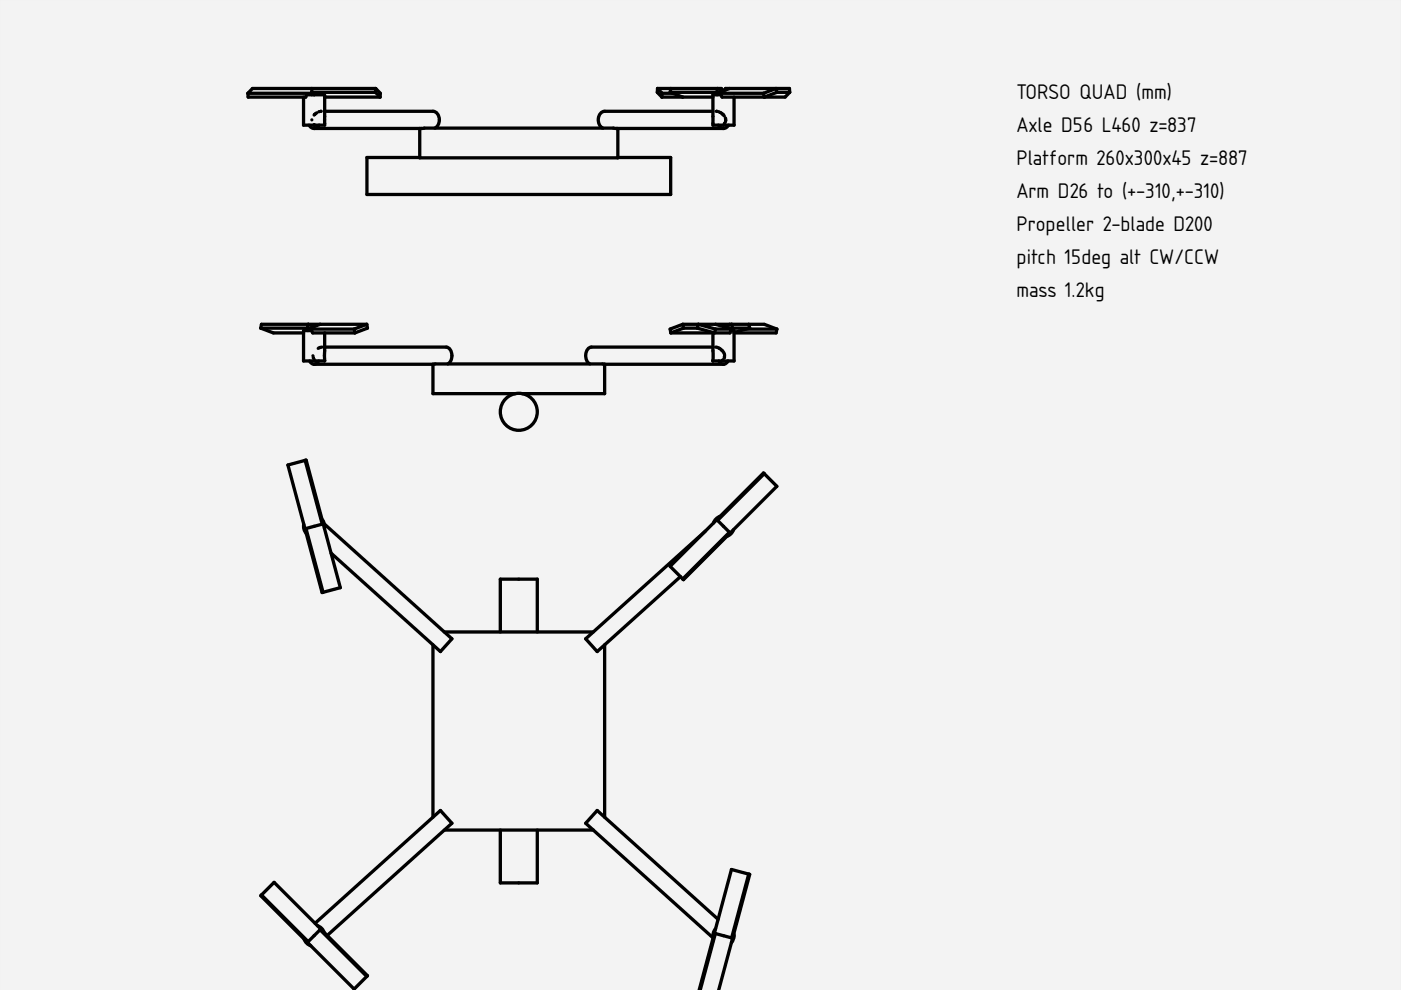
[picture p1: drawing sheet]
<svg xmlns="http://www.w3.org/2000/svg" width="297mm" height="210mm" viewBox="0 0 297 210" stroke-linecap="round" stroke-linejoin="round" font-family="sans-serif">
<path d="M0 0h297v210h-297z" fill-rule="evenodd" fill="#f1f3f5"/>
<path d="M0 0h297v210h-297zM0 0v210h297v-210z" fill="#000"/>
<g fill="#f1f3f5">
<path d="M152.1 18.8h.8l.5 .4z"/>
<path d="M153.9 18.8h.8l-.8 .3z"/>
<path d="M153.9 18.8v.3l-.5 .1z"/>
<path d="M152.9 23.9l.1 .1z"/>
<path d="M67 24l.2-.1z"/>
<path d="M67.6 23.7h.1z"/>
<path d="M53.5 18.8h26.2l.9 1v.8h-11.8v3h23a1.97 1.97 0 0 1 .7 3.4l-.3 .2h35.6a1.96 1.96 0 0 1-1-1.9 1.96 1.96 0 0 1 1.4-1.7h23v-3h-10.9l-.9-1v-.8h13.5l.5 .4 .5-.4h13.5v.8l-.9 1h-10.9v5.9h-1.1a1.27 1.27 0 0 1-1.1 .7h-22.4v6.2h11.2v7.8h-64.4v-7.8h11.2v-6.2h-22.4a1.27 1.27 0 0 1-1.1-.7h-1.1v-5.9h-11.8v-.8z" fill-rule="evenodd"/>
<path d="M77.8 33.4h64.4v7.8h-64.4z" fill-rule="evenodd"/>
<path d="M89 27.2h42v6.3h-42z" fill-rule="evenodd"/>
<path d="M68.8 23.6h23a1.97 1.97 0 0 1 .7 3.4l-.3 .2h-2.9h-22.7a1.27 1.27 0 0 0 1.1-.7h1.1z" fill-rule="evenodd"/>
<path d="M127.5 23.9l.7-.3h23v2.9h1.1a1.27 1.27 0 0 0 1.1 .7h-25.6a2.1 2.1 0 0 1-.3-3.3z" fill-rule="evenodd"/>
<path d="M64.4 20.6h.4l.2-.5 3.8 .1v6.3h-4.4z" fill-rule="evenodd"/>
<path d="M151.2 20.1h1.7l.2 .5h2.5v5.9h-4.4z" fill-rule="evenodd"/>
<path d="M53.5 18.8h12.6l.1 .9-13.6 .1z" fill-rule="evenodd"/>
<path d="M66.1 19.6h13.5l1 1h-11.8l-.1-.5h-2.1z" fill-rule="evenodd"/>
<path d="M66.1 18.8h13.6l-.1 .8h-13.5z" fill-rule="evenodd"/>
<path d="M52.6 19.8h13.5v.3h-1.1l-.2 .5h-12.2z" fill-rule="evenodd"/>
<path d="M152 19.8l2.7-1h9.9l-2.7 1z" fill-rule="evenodd"/>
<path d="M142.1 19.6l10.1 .1-.2 .1v.3h-.8v.5h-6.4z" fill-rule="evenodd"/>
<path d="M142.2 18.8h9.9l-.1 .8h-9.9z" fill-rule="evenodd"/>
<path d="M152 19.8h9.9l.1 .8h-8.9l-.2-.5h-.9z" fill-rule="evenodd"/>
<path d="M162 20.6l2.7-1h2.7l-.9 1z" fill-rule="evenodd"/>
<path d="M140.4 19.8h2.2l2.2 .8h-4.5z" fill-rule="evenodd"/>
<path d="M139.4 18.8h2.8l-.1 .8 .5 .2h-2.2z" fill-rule="evenodd"/>
<path d="M161.9 19.8l2.7-1 .1 .8-2.7 1z" fill-rule="evenodd"/>
<path d="M164.6 18.8h2.8v.8h-2.7z" fill-rule="evenodd"/>
<path d="M65.5 26.5h2.2a1.16 1.16 0 0 1-1.1 .7 1.16 1.16 0 0 1-1.1-.7z" fill-rule="evenodd"/>
<path d="M152.3 26.5h2.2a1.16 1.16 0 0 1-1.1 .7 1.16 1.16 0 0 1-1.1-.7z" fill-rule="evenodd"/>
<path d="M79.7 18.8l.9 1v.8l-1-1z" fill-rule="evenodd"/>
<path d="M139.4 18.8l1 1-.1 .8-.9-1z" fill-rule="evenodd"/>
<path d="M152.1 18.8l1.3 .4-1.2 .5-.2-.1z" fill-rule="evenodd"/>
<path d="M66.2 19.7l.4 .4h-.5z" fill-rule="evenodd"/>
<path d="M66.8 24.2l.1-.1z" fill-rule="evenodd"/>
<path d="M153.9 25.2v.1z" fill-rule="evenodd"/>
<path d="M153.8 25v.1z" fill-rule="evenodd"/>
<path d="M153.7 26l-.1 .3z" fill-rule="evenodd"/>
<path d="M153.4 24.4l.2 .2z" fill-rule="evenodd"/>
</g>
<g fill="none" stroke="#000" stroke-width=".7">
<path d="M52.6 19.8v.8h12.2l.2-.5h3.7l.1 6.4h-4.4v-5.9M52.6 19.8h13.5M66.1 19.6h13.5M66.1 19.6l.5 .5M66.1 19.8v.3M66.1 18.8v.8M66.2 19.7l-.1 .1M79.6 19.6l1 1M79.7 18.8l.9 1v.8M79.7 18.8h-26.2l-.9 1M79.7 18.8l-.1 .8M139.4 18.8v.8l.9 1"/>
<path d="M139.4 18.8h13.5l.5 .4M139.4 18.8l1 1M140.4 19.8h2.2M140.4 19.8l-.1 .8M142.1 19.6h9.9M142.1 19.6l2.7 1M142.2 18.8l-.1 .8M152 19.6l.2 .1M152 19.8h9.9M152 19.8v.3M153.4 19.2l-1.3-.4-.1 .8M153.9 18.8h13.5v.8"/>
<path d="M153.9 18.8l-.5 .4M153.9 18.8v.3M154.7 18.8l-2.7 1M164.7 19.6h2.7M164.7 19.6l-2.7 1-.1-.8M164.7 19.6l-.1-.8-2.7 1M167.4 19.6l-.9 1h-13.4l-.2-.5h-1.7v6.4h4.4v-5.9M65.5 26.5a1.27 1.27 0 0 0 1.1 .7M66.1 25.4h.1M66.6 27.2h86.8M66.6 24.4h.1M66.6 26.4v.1"/>
<path d="M66.6 26.5h.1M66.9 24.1l-.2 .2M67.2 23.9l-.2 .1M67.7 26.5a1.27 1.27 0 0 1-1.1 .7M67.7 23.7h-.1M68.1 23.6h-.1M68.1 23.6h.1M68.8 23.6h23a1.97 1.97 0 0 1 .7 3.4l-.3 .2M68.8 20.6h11.8M89 33.4h-11.2v7.8h64.4v-7.8h-11.2M89 27.2v6.3h42v-6.3M140.3 20.6h10.9"/>
<path d="M151.2 23.6h-23a1.96 1.96 0 0 0-1.4 1.7 1.96 1.96 0 0 0 1 1.9M151.9 23.6h.1M152.1 23.6h.1M152.3 26.5a1.27 1.27 0 0 0 1.1 .7M152.4 23.7h.1M152.7 23.8h.1M152.9 23.9l.1 .1M153.1 24.1h.1M153.2 24.2h.1M153.3 24.3h.1M153.3 24.3l.1 .1M153.4 24.4l.2 .2"/>
<path d="M153.7 26l-.1 .3M153.8 25v.1M153.8 25.7v.1M153.9 25.2v.1M153.9 25.5v.1M154.5 26.5a1.27 1.27 0 0 1-1.1 .7"/>
</g>
<g fill="#f1f3f5">
<path d="M65.3 68.8h2.6l-1.3 .4z"/>
<path d="M154.7 68.8h.4l-.4 .1z"/>
<path d="M55.4 68.8h22.4l.1 .8-2.7 1h-6.4v3h25.8a1.89 1.89 0 0 1 1.1 2.7l-.8 .9h30.2a2.17 2.17 0 0 1-.1-3.5l26.2-.1v-3h-9l-.1-.8 2.7-1h17.2l2.7 1-.1 .8h-9v5.9h-1.2a1.14 1.14 0 0 1-1 .7h-25.2v6.3h-17.5a3.9 3.9 0 0 1 2.6 6 3.9 3.9 0 0 1-6.6 0 3.9 3.9 0 0 1 2.6-6h-17.5v-6.3h-25.2a1.18 1.18 0 0 1-1-.7h-1.2v-5.9h-6.4l-2.7-1z" fill-rule="evenodd"/>
<path d="M91.8 77.2h36.4v6.3h-36.4z" fill-rule="evenodd"/>
<path d="M124.7 73.9l.7-.3h25.8v2.9h1.2a1.14 1.14 0 0 0 1 .7h-28.3a2.24 2.24 0 0 1-.4-3.3z" fill-rule="evenodd"/>
<path d="M68.8 73.6h25.8a1.89 1.89 0 0 1 1.1 2.7l-.8 .9h-28.3a1.18 1.18 0 0 0 1-.7h1.2z" fill-rule="evenodd"/>
<path d="M64.4 70.1h1.7l.2 .5h2.5v5.9h-4.4z" fill-rule="evenodd"/>
<path d="M151.2 70.5l3.6 .1 .1-.5h.7v6.4h-4.4z" fill-rule="evenodd"/>
<path d="M65.2 69.8l2.7-1h9.9l-2.7 1z" fill-rule="evenodd"/>
<path d="M55.3 69.6l10.2 .1-.3 .1v.3h-.8v.5h-6.4z" fill-rule="evenodd"/>
<path d="M55.4 68.8h9.9l-.1 .8h-9.9z" fill-rule="evenodd"/>
<path d="M65.2 69.8h9.9l.1 .8h-8.9l-.2-.5h-.9z" fill-rule="evenodd"/>
<path d="M155.6 70.5l2.6-.7h6.5l-.1 .8z" fill-rule="evenodd"/>
<path d="M142.2 70.6a9.7 9.7 0 0 1 9 0z" fill-rule="evenodd"/>
<path d="M158.7 68.8h3.3l2.7 1h-6.5l.8-.2z" fill-rule="evenodd"/>
<path d="M148 68.8h3.7l3.6 1h-3.6z" fill-rule="evenodd"/>
<path d="M148 68.8l3.7 1-.2 .8-3.7-1z" fill-rule="evenodd"/>
<path d="M155.1 68.8h3.6l.3 .8h-3.7z" fill-rule="evenodd"/>
<path d="M151.7 69.8h3.6l-.1 .3h-.3l-.1 .5h-3.3z" fill-rule="evenodd"/>
<path d="M144.8 68.8h3.2l-.2 .8h-2.9z" fill-rule="evenodd"/>
<path d="M142.1 69.8l2.7-1 .1 .8-2.7 1z" fill-rule="evenodd"/>
<path d="M75.1 69.8l2.7-1 .1 .8-2.7 1z" fill-rule="evenodd"/>
<path d="M155 69.7l4-.1-3.4 .9v-.4h-.4l.1-.3z" fill-rule="evenodd"/>
<path d="M152.4 76.5h2a1.01 1.01 0 0 1-1 .7 1.01 1.01 0 0 1-1-.7z" fill-rule="evenodd"/>
<path d="M65.6 76.5h2a1.01 1.01 0 0 1-1 .7 1.01 1.01 0 0 1-1-.7z" fill-rule="evenodd"/>
<path d="M153.4 69.2l1.7-.4 .2 .8-.3 .1z" fill-rule="evenodd"/>
<path d="M151.7 68.8h3v.1l-1.3 .3z" fill-rule="evenodd"/>
<path d="M65.3 68.8l1.3 .4-1.1 .5-.3-.1z" fill-rule="evenodd"/>
<path d="M67.5 73.9l.5-.3z" fill-rule="evenodd"/>
<path d="M153.6 75.6v.1z" fill-rule="evenodd"/>
<path d="M151.7 73.6l.8 .2z" fill-rule="evenodd"/>
<circle cx="110" cy="87.3" r="3.9"/>
</g>
<g fill="none" stroke="#000" stroke-width=".7">
<path d="M55.3 69.6l2.7 1h6.4M55.3 69.6h9.9M65.2 69.8h9.9M65.2 69.6l.3 .1M65.2 69.8v.3M65.6 76.5a1.14 1.14 0 0 0 1 .7M66.4 75.4v.1M66.4 75.8l.1 .1M66.6 76.1h.1M66.6 69.2l-1.3-.4-.1 .8M66.6 77.2h25.2M66.9 76.5h.1"/>
<path d="M67.6 76.5a1.14 1.14 0 0 1-1 .7M67.9 68.8l-2.7 1M68 73.6l-.5 .3M68.3 73.6h-.1M68.8 73.6h25.8a1.89 1.89 0 0 1 1.1 2.7l-.8 .9M68.8 70.6v5.9h-4.4v-6.4h1.7l.2 .5h8.9M75.1 69.8l.1 .8M77.8 68.8l.1 .8-2.7 1M77.8 68.8h-22.4l-.1 .8M77.8 68.8l-2.7 1M91.8 77.2h36.4M91.8 77.2v6.3h17.5"/>
<path d="M128.2 77.2v6.3h-17.5M128.2 77.2h25.2M142.2 70.6h9M144.8 68.8l-2.7 1 .1 .8M144.8 68.8l.1 .8M144.8 68.8h17.2l2.7 1M144.9 69.6h2.9M144.9 69.6l-2.7 1M147.8 69.6l3.7 1M147.8 69.6l.2-.8 3.7 1M151.2 73.6h-25.8a2.03 2.03 0 0 0-.7 3.3l.4 .3M151.2 70.5v6h4.4v-6.4h-.7l-.1 .5h-3.3"/>
<path d="M151.7 68.8l3.6 1M151.7 69.8h3.6M151.7 69.8l-.2 .8M151.7 73.6l.8 .2M152.4 76.5a1.14 1.14 0 0 0 1 .7M152.5 73.9l.8 .6 .3 .6M153.1 76.5h.1M153.2 76.4v.1M153.3 76.3h.1M153.4 69.2l1.7-.4 .2 .8M153.6 75.8h.1M153.6 75.7v.1"/>
<path d="M153.6 75.6v.1M153.6 75.2v.1M154.4 76.5a1.14 1.14 0 0 1-1 .7M154.7 68.8v.1M155.3 69.6h3.7M155.3 69.6l-.3 .1M155.3 69.8l-.1 .3M158.2 69.8h6.5M158.7 68.8l.3 .8M159 69.6l-3.4 .9M164.7 69.8l-.1 .8h-9"/>
<circle cx="110" cy="87.3" r="3.9"/>
</g>
<g fill="#f1f3f5">
<path d="M61 98.6l3.9-1 3.4 12.5 .5 1 25.4 22.9h11.9v-11.2h7.8v11.2h11.9l23.8-21.4 1.7-1.7 .4-.7 1-.7 9.2-9.2 2.8 2.8-9.2 9.2-.4 .7-1 .7-9.2 9.2-.6-.6-16.1 14.4v36.6l24.1 21.6 2.8-10.5 3.9 1-3.4 12.5-.1 1.3-.4 .7-3.4 10.1h-3.9l3.4-11.1-25.4-22.9h-11.9v11.2h-7.8v-11.2h-11.9l-24.8 22.3 8.5 8.6-2.8 2.8-9.2-9.2-1-.7-.4-.7-9.2-9.2 2.8-2.8 8.7 8.7 25-22.5v-36.6l-21.6-19.4 2 7.3-3.9 1-3.4-12.5-.4-.7-.1-1.3z" fill-rule="evenodd"/>
<path d="M94.2 134h31.6l-1.6 1.4 2.4 2.7 1.6-1.4v36.6l-1.6-1.5-2.4 2.7 1.6 1.5h-31.6l1.6-1.5-2.4-2.7-1.6 1.5v-36.6l1.6 1.4 2.4-2.7z" fill-rule="evenodd"/>
<path d="M66.8 195.8l26.6-24 2.4 2.7-26.4 23.8-1.4-1.6-.7-.4z" fill-rule="evenodd"/>
<path d="M126.6 171.8l25.7 23.1-.6 2-.5 1.1v.9l-27-24.4z" fill-rule="evenodd"/>
<path d="M68.8 111.1l27 24.3-2.4 2.7-23.2-20.8-1.4-5.3z" fill-rule="evenodd"/>
<path d="M124.2 135.4l25.4-22.8-7.5 7.5 2.2 2.2-16.1 14.4-1.6 1.4z" fill-rule="evenodd"/>
<path d="M106.1 122.8h7.8v11.2h-7.8z" fill-rule="evenodd"/>
<path d="M106.1 176h7.8v11.2h-7.8z" fill-rule="evenodd"/>
<path d="M64.9 112.1l3.6-1 3.7 13.5-3.7 1z" fill-rule="evenodd"/>
<path d="M152.1 110.3l9.9-9.9 2.7 2.7-9.9 9.9z" fill-rule="evenodd"/>
<path d="M155.1 184.4l3.6 .9-3.6 13.6-3.6-1z" fill-rule="evenodd"/>
<path d="M142.1 120.1l9.9-9.9 2.7 2.7-9.9 9.9z" fill-rule="evenodd"/>
<path d="M55.4 189.8l2.7-2.7 9.9 9.9-2.7 2.7z" fill-rule="evenodd"/>
<path d="M66.6 198.4l1.3-1.3 9.9 9.9-2.7 2.7-9.9-9.9z" fill-rule="evenodd"/>
<path d="M61 98.6l3.7-1 3.6 13.5-3.6 1z" fill-rule="evenodd"/>
<path d="M151.7 197.9l3.6 1-.2 1-3.4 10.1h-3.7z" fill-rule="evenodd"/>
<path d="M55.4 189.8l9.9 9.9-.1 .1-9.9-9.9z" fill-rule="evenodd"/>
<path d="M64.7 97.6h.2l3.6 13.5h-.2z" fill-rule="evenodd"/>
<path d="M154.7 112.9l.1 .1-9.9 9.9-.1-.1z" fill-rule="evenodd"/>
<path d="M158.7 185.3l.3 .1-3.7 13.5h-.2z" fill-rule="evenodd"/>
<path d="M151.5 197.9h.2l-3.7 12.1h-.2z" fill-rule="evenodd"/>
<path d="M67.9 197.1l.1-.1 9.9 9.9-.1 .1z" fill-rule="evenodd"/>
<path d="M64.7 112.1h.2l3.6 13.5h-.2z" fill-rule="evenodd"/>
<path d="M152 110.2l9.9-9.9 .1 .1-9.9 9.9z" fill-rule="evenodd"/>
<path d="M68.3 110.1a2.24 2.24 0 0 1 .5 1.9z" fill-rule="evenodd"/>
<path d="M155.6 197.9v.9l-.5 1.1z" fill-rule="evenodd"/>
<path d="M151.7 196.9l-.5 1.9 .1-1.2z" fill-rule="evenodd"/>
<path d="M154.8 113l.7-.7-.4 .7-1 .7z" fill-rule="evenodd"/>
<path d="M64.5 199.1l1.4 1.4-1-.7z" fill-rule="evenodd"/>
<path d="M151.7 110.2l1-.7-1.4 1.4z" fill-rule="evenodd"/>
<path d="M64.4 111.1l.5 2-.4-.7z" fill-rule="evenodd"/>
<path d="M67.3 196.3l1 .7 .4 .7z" fill-rule="evenodd"/>
</g>
<g fill="none" stroke="#000" stroke-width=".7">
<path d="M61 98.6l3.9-1 7.3 27-3.9 1zM64.7 97.6l3.6 13.5M64.4 111.1v.9l.5 1.1M64.9 112.1l3.6 13.5M68.3 110.1l.5 1.1v.8M68.5 111.1l-3.8 1M68.8 111.1l27 24.3-2.4 2.7-23.2-20.8M149.6 112.6l-25.4 22.8 2.4 2.7 17.7-15.8M152 110.2l2.8 2.8M152.7 109.5l-.7 .4-.7 1M154.7 112.9l-9.9 9.9M155.5 112.3l-.4 .7-1 .7"/>
<path d="M162 100.4l-9.9 9.9M91.8 136.7v36.6M94.2 134h31.6M106.1 134v-11.2h7.8v11.2M128.2 136.7v36.6M142.1 120.1l19.8-19.8 2.8 2.8-19.8 19.8zM94.2 176h31.6M106.1 176v11.2h7.8v-11.2M55.4 189.8l9.9 9.9M58.1 187.1l19.8 19.8-2.8 2.8-19.8-19.8zM64.5 199.1l.7 1 .7 .4M66.8 195.8l26.6-24 2.4 2.7-26.4 23.8"/>
<path d="M67.3 196.3l1 .7 .4 .7M67.9 197.1l9.9 9.9M68 197l-2.8 2.8M151.5 197.9l3.8 1M151.7 197.9l-3.3 12.1M151.7 196.9l-.5 1.1v.8M152.3 194.9l-25.7-23.1-2.4 2.7 27 24.4M155.6 197.9v.9l-.5 1.1M158.7 185.3l-3.6 13.6M148.2 210l6.9-25.6 3.9 1-6.6 24.6"/>
</g>
<g font-size="4.2">
<text x="215.5" y="21">TORSO QUAD (mm)</text>
<text x="215.5" y="28">Axle D56 L460 z=837</text>
<text x="215.5" y="35">Platform 260x300x45 z=887</text>
<text x="215.5" y="42">Arm D26 to (+-310,+-310)</text>
<text x="215.5" y="49">Propeller 2-blade D200</text>
<text x="215.5" y="56">pitch 15deg alt CW/CCW</text>
<text x="215.5" y="63">mass 1.2kg</text>
</g>
</svg>
